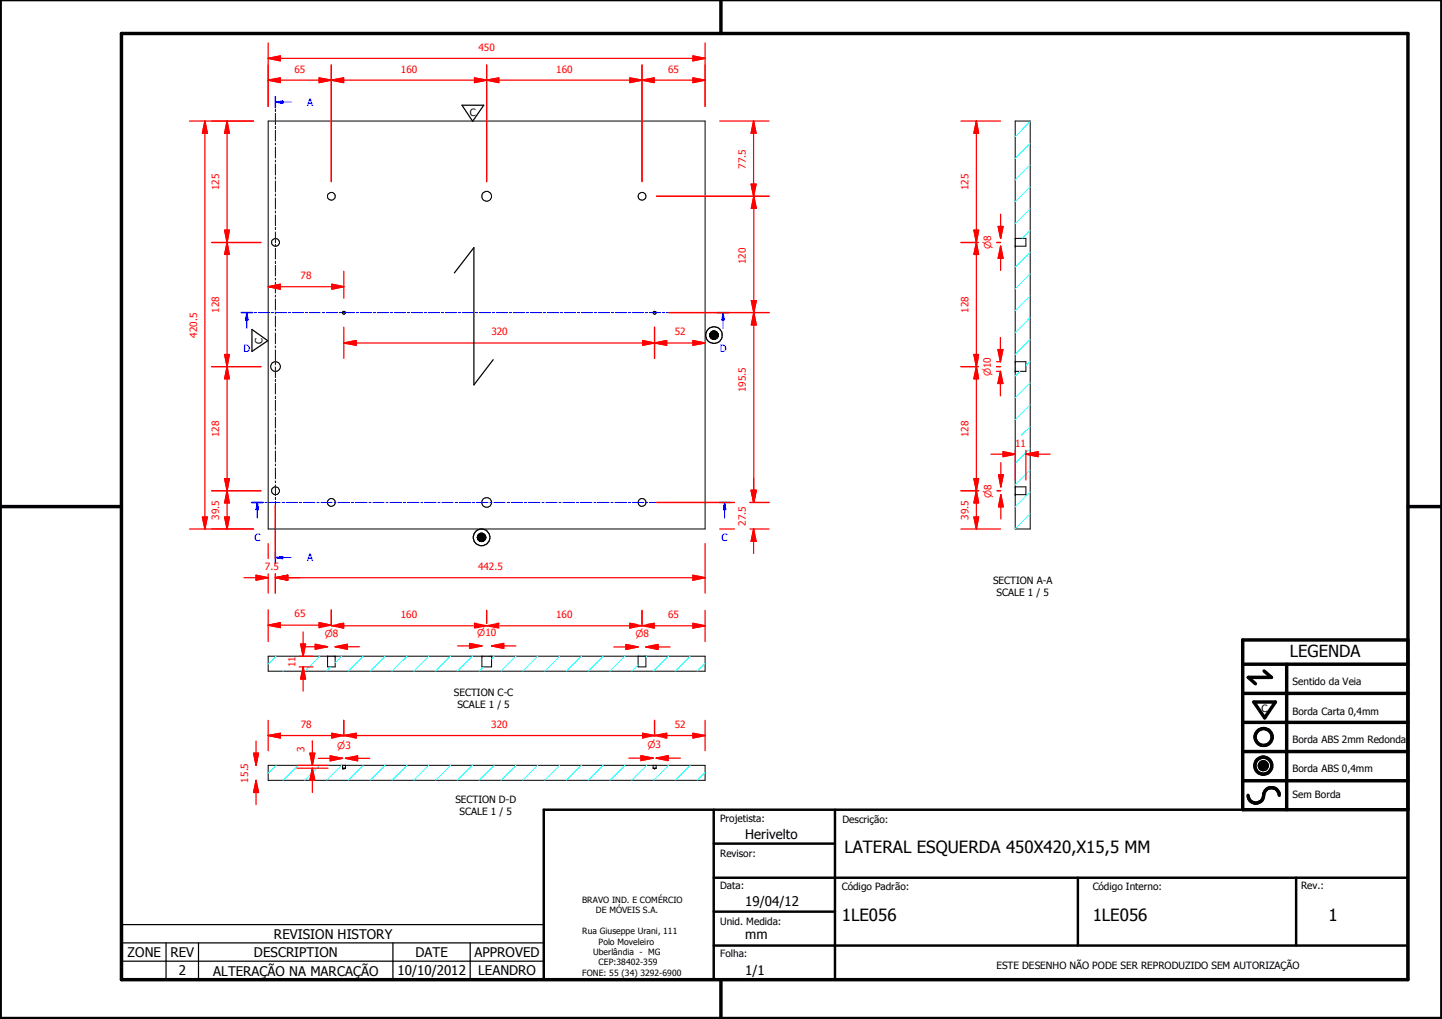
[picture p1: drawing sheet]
<svg xmlns="http://www.w3.org/2000/svg" width="297mm" height="210mm" viewBox="0 0 297 210" stroke-linecap="round" stroke-linejoin="round" font-family="sans-serif">
<g fill="none" stroke="#000" stroke-width=".21">
<path d="M55.2 24.9h90v84.1h-90zM209.1 24.9h3.1v84.1h-3.1zM209.1 50.7h.1M209.1 49.1h2.2v1.6h-2.2M70.6 64.3a.32 .32 0 0 1 .4-.1 .32 .32 0 0 1 0 .5 .32 .32 0 0 1-.4-.1zM146.2 69v.1zM146.3 68.8v.5zM146.3 68.8v.4zM146.3 68.8l-.1 .3zM146.3 68.7v.7zM146.3 68.7v.6zM146.3 68.6v.9z"/>
<path d="M146.3 68.6v.8zM146.4 68.5h.1l-.1 1.1zM146.4 68.5v1.1zM146.4 68.5l-.1 1zM146.5 68.5v1.1zM146.5 68.4l.1-.1-.1 1.4zM146.5 68.4v1.3zM146.6 68.3v1.4zM146.6 68.3v1.5zM146.7 68.3v1.5zM146.8 68.2v1.6zM146.9 68.2v1.6z"/>
<path d="M146.9 68.2l-.1 1.6zM147 68.2v1.6zM147 68.2l-.1 1.6zM147.1 68.2v1.6zM147.1 68.2l-.1 1.6zM147.2 68.2l-.1 1.6zM147.2 68.2h.2l-.2 1.6zM147.4 68.2v1.6h-.2zM147.4 68.2v1.6zM147.4 68.3v1.5zM147.5 68.3l-.1 1.5zM147.5 68.3v1.5z"/>
<path d="M147.6 68.3l-.1 1.5zM147.6 68.3v1.4zM147.7 68.4l-.1 1.3zM147.7 68.4v1.3zM147.7 68.5v1.2zM147.7 68.5v1.1zM147.8 68.6l-.1 1zM147.8 68.6v.9zM147.9 68.7l-.1 .8zM147.9 68.7v.7zM147.9 68.8v.6zM147.9 68.8v.5z"/>
<path d="M147.9 68.8v.4zM147.9 69v.2zM147.9 69v.1zM209.1 76.5h.1M209.1 74.5h2.2v2h-2.2M98.3 110.6v.2zM98.4 110.4v.6zM98.4 110.4v.5zM98.4 110.5v.4zM98.4 110.5l-.1 .3zM98.5 110.3v.8zM98.5 110.3l-.1 .7z"/>
<path d="M98.5 110.2l.1-.1-.1 1.1zM98.5 110.2v1zM98.5 110.2v.9zM98.6 110.1v1.2zM98.7 110v1.4zM98.8 110v1.4zM98.8 109.9v1.6zM98.9 109.9v1.6zM99 109.9v1.6zM99 109.9l-.1 1.6zM99.1 109.9h.1l-.1 1.6zM99.1 109.9v1.6z"/>
<path d="M99.2 109.9v1.6zM99.2 109.9v1.6h-.1zM99.3 109.9l-.1 1.6zM99.3 109.9v1.6zM99.4 109.9l-.1 1.6zM99.4 109.9h.1l-.1 1.6zM99.5 109.9v1.6h-.1zM99.5 109.9v1.6zM99.6 110l-.1 1.5zM99.6 110v1.4zM99.7 110l-.1 1.4zM99.7 110v1.4z"/>
<path d="M99.8 110.1l-.1 1.3zM99.8 110.1v1.2zM99.9 110.2l-.1 1.1zM99.9 110.2v1zM99.9 110.3v.9zM99.9 110.3v.8zM100 110.4l-.1 .7zM100 110.4v.6zM100 110.5v.5zM100 110.5v.4zM100 110.6v.3zM100 110.6v.2z"/>
<path d="M209.1 101.9h.1M209.1 100.3h2.2v1.6h-2.2M55.2 135.2h90v3.1h-90zM67.5 135.2h.1M67.5 135.2v2.2h1.5v-2.2M69 135.2h.1M99.3 135.2h.1M99.3 135.2v2.2h2v-2.2M131.4 135.2v2.2h1.7v-2.2M55.2 157.6h90v3.1h-90zM70.6 157.6h.1M70.6 158.2h.1"/>
<path d="M70.6 157.6v.6M70.6 158.2l.2 .2 .4-.2M70.6 158.2h.6M71.2 157.6v.6M134.5 158.2l.3 .2 .4-.2M134.5 157.6v.6M134.5 158.2h.7M135.2 157.6v.6M259.4 157.6l1.6 .1zM259.4 157.7l1.6 .1zM259.4 157.8l1.6 .1zM259.4 157.9h1.6v.1z"/>
<path d="M259.4 157.9l1.6 .1h-1.5zM259.4 157.6h1.6zM259.5 158h1.5zM259.5 158l1.4 .1zM259.5 157.5l1.5 .1zM259.5 158.1h1.4zM259.5 157.4l1.5 .1zM259.5 158.1l1.4 .1zM259.5 157.3l1.4 .1zM259.6 158.2h1.3zM259.6 158.2h1.2zM259.6 157.2l1.3 .1z"/>
<path d="M259.6 158.2l1.2 .1zM259.6 157.2h1.3zM259.7 158.3h1.1zM259.7 158.3l1 .1zM259.7 157.1l1.1 .1zM259.7 157.1h1.1zM259.8 158.4h.9zM259.8 158.4h.8zM259.8 157.1h1zM259.8 157.1h.9zM259.8 158.4l.8 .1zM259.8 157l.9 .1z"/>
<path d="M259.8 157h.8zM259.9 158.5h.7zM259.9 158.5h.6zM259.9 157h.7zM260 158.5h.5zM260 158.5h.4zM260 157h.6zM260.1 158.5h.3zM260.1 158.5h.2zM260.1 156.9l.4 .1zM260.1 156.9h.3zM260.1 156.9h.2z"/>
<circle cx="56.7" cy="49.9" r=".81"/>
<circle cx="68.3" cy="40.4" r=".8"/>
<circle cx="100.2" cy="40.4" r="1.01"/>
<circle cx="132.3" cy="40.4" r=".8"/>
<circle cx="56.8" cy="75.5" r="1"/>
<circle cx="134.8" cy="64.4" r=".32"/>
<circle cx="56.8" cy="101.1" r=".82"/>
<circle cx="68.2" cy="103.5" r=".79"/>
<circle cx="100.2" cy="103.5" r="1"/>
<circle cx="132.2" cy="103.5" r=".81"/>
</g>
<g fill="#000">
<path d="M146.3 68.8l-.1 .3zM146.2 69v.1zM146.3 68.7v.6zM146.3 68.8v.5zM146.3 68.8v.4zM146.3 68.6v.8zM146.3 68.7v.7zM146.4 68.5l-.1 1zM146.3 68.6v.9zM146.4 68.5h.1l-.1 1.1zM146.4 68.5v1.1zM146.5 68.5v1.1z"/>
<path d="M146.5 68.4l.1-.1-.1 1.4zM146.5 68.4v1.3zM146.6 68.3v1.4zM146.6 68.3v1.5zM146.7 68.3v1.5zM146.8 68.2v1.6zM146.9 68.2v1.6zM146.9 68.2l-.1 1.6zM147 68.2v1.6zM147 68.2l-.1 1.6zM147.1 68.2v1.6zM147.1 68.2l-.1 1.6z"/>
<path d="M147.2 68.2l-.1 1.6zM147.2 68.2h.2l-.2 1.6zM147.4 68.2v1.6h-.2zM147.4 68.2v1.6zM147.4 68.3v1.5zM147.5 68.3l-.1 1.5zM147.5 68.3v1.5zM147.6 68.3l-.1 1.5zM147.6 68.3v1.4zM147.7 68.4l-.1 1.3zM147.7 68.4v1.3zM147.7 68.5v1.2z"/>
<path d="M147.7 68.5v1.1zM147.8 68.6l-.1 1zM147.8 68.6v.9zM147.9 68.7l-.1 .8zM147.9 68.7v.7zM147.9 68.8v.6zM147.9 68.8v.5zM147.9 68.8v.4zM147.9 69v.2zM147.9 69v.1zM98.4 110.5l-.1 .3zM98.3 110.6v.2z"/>
<path d="M98.4 110.4v.6zM98.4 110.4v.5zM98.4 110.5v.4zM98.5 110.3l-.1 .7zM98.5 110.2v.9zM98.5 110.3v.8zM98.5 110.2l.1-.1-.1 1.1zM98.5 110.2v1zM98.6 110.1v1.2zM98.7 110v1.4zM98.8 110v1.4zM98.8 109.9v1.6z"/>
<path d="M98.9 109.9v1.6zM99 109.9v1.6zM99 109.9l-.1 1.6zM99.1 109.9h.1l-.1 1.6zM99.1 109.9v1.6zM99.2 109.9v1.6zM99.2 109.9v1.6h-.1zM99.3 109.9l-.1 1.6zM99.3 109.9v1.6zM99.4 109.9l-.1 1.6zM99.4 109.9h.1l-.1 1.6zM99.5 109.9v1.6h-.1z"/>
<path d="M99.5 109.9v1.6zM99.6 110l-.1 1.5zM99.6 110v1.4zM99.7 110l-.1 1.4zM99.7 110v1.4zM99.8 110.1l-.1 1.3zM99.8 110.1v1.2zM99.9 110.2l-.1 1.1zM99.9 110.2v1zM99.9 110.3v.9zM99.9 110.3v.8zM100 110.4l-.1 .7z"/>
<path d="M100 110.4v.6zM100 110.5v.5zM100 110.5v.4zM100 110.6v.3zM100 110.6v.2zM259.4 157.6h1.6zM259.5 157.5l1.5 .1zM259.5 157.4l1.5 .1zM259.5 157.3l1.4 .1zM259.6 157.2l1.3 .1zM259.6 157.2h1.3zM259.7 157.1l1.1 .1z"/>
<path d="M259.7 157.1h1.1zM259.8 157.1h1zM259.8 157.1h.9zM259.8 157l.9 .1zM259.8 157h.8zM259.9 157h.7zM260 157h.6zM260.1 156.9l.4 .1zM260.1 156.9h.3zM260.1 156.9h.2zM260.1 158.5h.2zM260 158.5h.4z"/>
<path d="M260.1 158.5h.3zM259.9 158.5h.6zM260 158.5h.5zM259.8 158.4l.8 .1zM259.9 158.5h.7zM259.8 158.4h.8zM259.7 158.3l1 .1zM259.8 158.4h.9zM259.6 158.2l1.2 .1zM259.7 158.3h1.1zM259.6 158.2h1.2zM259.5 158.1l1.4 .1z"/>
<path d="M259.6 158.2h1.3zM259.5 158l1.4 .1zM259.5 158.1h1.4zM259.4 157.9l1.6 .1h-1.5zM259.5 158h1.5zM259.4 157.6l1.6 .1zM259.4 157.7l1.6 .1zM259.4 157.8l1.6 .1zM259.4 157.9h1.6v.1z"/>
</g>
<g fill="none" stroke="#000" stroke-width=".71">
<path d="M148.5 0v6.9M297 -.1v209.9h-297v-209.9M25 6.9h265v194.9h-265zM0 104.4h25M290 104.4h7M256 136.8h34M260.4 138.2l1.5 1.3h-4.8l1.5 1.3M265 136.8v30M290 131.8h-34v35h34M256 154.8h34M256 148.8h34M256 142.8h34"/>
<path d="M258.3 144.6h4.4l-2.2 3.3zM256 160.8h34M257.1 163.8a1.62 1.62 0 0 0 1.8 1.6 1.62 1.62 0 0 0 1.4-1.9 1.63 1.63 0 0 1 1.7-1.2 1.63 1.63 0 0 1 1.5 1.5M148.5 201.8v8"/>
<circle cx="260.2" cy="157.7" r="1.76"/>
<circle cx="260.2" cy="157.7" r=".82"/>
<circle cx="260.3" cy="151.8" r="1.76"/>
</g>
<path d="M112 166.8h178v35h-178zM147 173.8h25M147 166.8v35M172 166.8v35M147 194.8h143M147 180.8h143M147 187.8h25M222 180.8v14M267 180.8v14" fill="none" stroke="#000" stroke-width=".51"/>
<g fill="none" stroke="#00f" stroke-width=".21">
<path d="M56.7 19.9v2.3M56.7 22.6v.4M56.7 23.4v2.3M56.7 26v.5M56.7 26.8v2.3M56.7 29.5v.4M56.7 30.3v2.3M56.7 33v.4M56.7 33.8v2.3M56.7 36.4v.5M56.7 37.3v2.2M56.7 39.9v.5"/>
<path d="M56.7 21h1.5M56.7 40.8v2.3M56.7 43.4v.5M56.7 44.2v2.3M56.7 46.9v.4M56.7 47.7v2.3M56.7 50.3v.5M56.7 51.2v2.2M56.7 53.8v.5M56.7 54.7v2.2M56.7 57.3v.4M56.7 58.1v2.3"/>
<path d="M56.7 60.8v.5M56.7 61.6v2.3M56.7 64.3v.4M56.7 65.1v2.3M56.7 67.7v.5M56.7 68.5v2.3M56.7 71.2v.4M56.7 72v2.3M56.7 74.7v.4M56.7 75.5v2.3M56.7 78.1v.5M56.7 79v2.2"/>
<path d="M56.7 81.6v.5M56.7 82.5v2.2M56.7 85.1v.5M56.7 85.9v2.3M56.7 88.6v.4M56.7 89.4v2.3M56.7 92v.5M56.7 92.9v2.3M56.7 95.5v.5M56.7 96.4v2.2M56.7 99v.4M56.7 99.8v2.3"/>
<path d="M56.7 102.5v.4M56.7 103.3v2.3M56.7 106v.4M56.7 106.8v2.3M56.7 109.4v.5M56.7 110.2v2.3M56.7 112.9v.5M56.7 113.7v2.3"/>
</g>
<path d="M56.7 19.9v2.3M56.7 113.7v2.3" fill="none" stroke="#00f" stroke-width=".3"/>
<path d="M56.7 21l1.5-.2v.5z" fill="#00f"/>
<path d="M56.7 21l1.5-.2v.5zM58.2 21h1.8M56.7 114.9h1.5" fill="none" stroke="#00f" stroke-width=".21"/>
<path d="M56.7 114.9l1.5-.3v.5z" fill="#00f"/>
<g fill="none" stroke="#00f" stroke-width=".21">
<path d="M51.8 103.5h2.4M53 103.5v1.5M54.6 103.5h.4M55.4 103.5h2.3M56.7 114.9l1.5-.3v.5zM58.1 103.5h.5M58.2 114.9h1.8M59 103.5h2.3M61.7 103.5h.4M62.5 103.5h2.4M65.2 103.5h.5M66.1 103.5h2.3"/>
<path d="M68.8 103.5h.5M69.6 103.5h2.4M72.4 103.5h.5M73.2 103.5h2.4M75.9 103.5h.5M76.8 103.5h2.4M79.5 103.5h.5M80.3 103.5h2.4M83.1 103.5h.4M83.9 103.5h2.4M86.7 103.5h.4M87.5 103.5h2.3"/>
<path d="M90.2 103.5h.4M91 103.5h2.4M93.8 103.5h.4M94.6 103.5h2.4M97.3 103.5h.5M98.2 103.5h2.3M100.9 103.5h.4M101.7 103.5h2.4M104.5 103.5h.4M105.3 103.5h2.4M108 103.5h.5M108.9 103.5h2.3"/>
<path d="M111.6 103.5h.5M112.4 103.5h2.4M115.1 103.5h.5M116 103.5h2.4M118.7 103.5h.5M119.5 103.5h2.4M122.3 103.5h.5M123.1 103.5h2.4M125.9 103.5h.4M126.7 103.5h2.4M129.5 103.5h.4M130.3 103.5h2.3"/>
<path d="M133 103.5h.4M133.8 103.5h2.4M136.6 103.5h.4M137.4 103.5h2.3M140.1 103.5h.4M140.9 103.5h2.4M143.7 103.5h.4M144.5 103.5h2.4M147.2 103.5h.5M148.1 103.5h2.3"/>
</g>
<g fill="none" stroke="#0ff" stroke-width=".21">
<path d="M212.2 38.5l-3.1 3.1M212.2 34l-3.1 3.1M212.2 29.5l-3.1 3.1M212.2 25l-3.1 3.2M212.2 56.4l-3.1 3.1M212.2 51.9l-3.1 3.1M212.2 47.5l-1.6 1.6M212.2 43l-3.1 3.1M210.1 76.5l-1 1M212.2 78.9l-3.1 3.1M212.2 74.4l-.9 .9M212.2 69.9l-3.1 3.1"/>
<path d="M212.2 65.4l-3.1 3.1M212.2 60.9l-3.1 3.1M211.8 92.8l-2.7 2.6M212.2 96.8l-3.1 3.1M212.2 83.4l-3.1 3.1M212.2 92.3l-.1 .1M212.2 87.9l-1.8 1.8M212.2 105.8l-3.1 3.1M212.2 101.3l-3.1 3.1"/>
</g>
<path d="M51.8 103.5h2.4M148.1 103.5h2.3" fill="none" stroke="#00f" stroke-width=".3"/>
<path d="M53 103.5l.3 1.5h-.6z" fill="#00f"/>
<path d="M53 103.5l.3 1.5h-.6zM53 105v1.7M149.3 103.5v1.5" fill="none" stroke="#00f" stroke-width=".21"/>
<path d="M149.3 103.5l.2 1.5h-.5z" fill="#00f"/>
<g fill="none" stroke="#00f" stroke-width=".21">
<path d="M49.7 64.4h2.3M50.8 64.4v1.5M52.4 64.4h.4M53.2 64.4h2.3M55.9 64.4h.4M56.7 64.4h2.3M59.4 64.4h.5M60.2 64.4h2.3M62.9 64.4h.4M63.7 64.4h2.3M66.4 64.4h.4M67.2 64.4h2.3"/>
<path d="M69.9 64.4h.5M70.7 64.4h2.3M73.4 64.4h.5M74.2 64.4h2.3M76.9 64.4h.5M77.7 64.4h2.3M80.4 64.4h.5M81.2 64.4h2.3M83.9 64.4h.5M84.7 64.4h2.3M87.4 64.4h.5M88.2 64.4h2.3"/>
<path d="M90.9 64.4h.5M91.7 64.4h2.4M94.4 64.4h.5M95.2 64.4h2.4M98 64.4h.4M98.8 64.4h2.2M101.4 64.4h.5M102.3 64.4h2.3M104.9 64.4h.5M105.7 64.4h2.4M108.4 64.4h.5M109.3 64.4h2.3"/>
<path d="M111.9 64.4h.5M112.8 64.4h2.3M115.4 64.4h.5M116.3 64.4h2.3M119 64.4h.4M119.8 64.4h2.3M122.5 64.4h.4M123.3 64.4h2.3M125.9 64.4h.5M126.8 64.4h2.3M129.5 64.4h.4M130.3 64.4h2.3"/>
<path d="M133 64.4h.4M133.8 64.4h2.3M136.5 64.4h.4M137.3 64.4h2.3M140 64.4h.4M140.8 64.4h2.3M143.5 64.4h.4M144.3 64.4h2.3M147 64.4h.4M147.8 64.4h2.3M149.3 103.5l.2 1.5h-.5zM149.3 105v1.7"/>
</g>
<g fill="none" stroke="#0ff" stroke-width=".21">
<path d="M56.9 135.2l-1.7 1.6M58.5 138l-.2 .3M65.9 135.2l-3.1 3.1M68.2 137.4l-.9 .9M70.4 135.2l-1.4 1.3M74.8 135.2l-3 3.1M79.3 135.2l-3.1 3.1M83.9 135.2l-3.2 3.1M88.3 135.2l-3 3.1M92.8 135.2l-3.1 3.1M97.3 135.2l-3.1 3.1M99.6 137.4l-.9 .9"/>
<path d="M101.8 135.2l-.5 .5M106.3 135.2l-3.1 3.1M110.8 135.2l-3.1 3.1M115.3 135.2l-3.1 3.1M119.8 135.2l-3.1 3.1M124.2 135.2l-3 3.1M128.7 135.2l-3.1 3.1M131.4 136.9l-1.3 1.4M133.2 135.2l-.1 .1M137.7 135.2l-3.1 3.1M142.2 135.2l-3.1 3.1M145.2 136.6l-1.6 1.7"/>
</g>
<path d="M49.7 64.4h2.3M147.8 64.4h2.3" fill="none" stroke="#00f" stroke-width=".3"/>
<path d="M50.8 64.4l.3 1.5h-.5z" fill="#00f"/>
<path d="M50.8 64.4l.3 1.5h-.5zM50.8 65.9v1.7M148.9 64.4v1.5" fill="none" stroke="#00f" stroke-width=".21"/>
<path d="M148.9 64.4l.3 1.5h-.5z" fill="#00f"/>
<path d="M148.9 64.4l.3 1.5h-.5zM148.9 65.9v1.7" fill="none" stroke="#00f" stroke-width=".21"/>
<g fill="none" stroke="#0ff" stroke-width=".21">
<path d="M56.9 157.6l-1.7 1.7M61.4 157.6l-3.1 3.1M65.9 157.6l-3.1 3.1M70.4 157.6l-3.1 3.1M74.8 157.6l-3 3.1M79.3 157.6l-3.1 3.1M83.9 157.6l-3.2 3.1M88.3 157.6l-3 3.1M92.8 157.6l-3.1 3.1M97.3 157.6l-3.1 3.1M101.8 157.6l-3.1 3.1M106.3 157.6l-3.1 3.1"/>
<path d="M110.8 157.6l-3.1 3.1M115.3 157.6l-3.1 3.1M119.8 157.6l-3.1 3.1M124.2 157.6l-3 3.1M128.7 157.6l-3.1 3.1M133.2 157.6l-3.1 3.1M137.7 157.6l-3.1 3.1M142.2 157.6l-3.1 3.1M145.2 159.1l-1.6 1.6"/>
</g>
<path d="M55.2 12h2.5" fill="none" stroke="#f00" stroke-width=".25"/>
<path d="M55.2 12l2.5-.5v1z" fill="#f00"/>
<path d="M55.2 12l2.5-.5v1zM142.7 12h2.5" fill="none" stroke="#f00" stroke-width=".25"/>
<path d="M142.7 11.5l2.5 .5-2.5 .5z" fill="#f00"/>
<path d="M55.2 8.8v13.1M55.2 16.5h2.5M57.7 12h85M142.7 11.5l2.5 .5-2.5 .5zM145.2 8.8v13.1" fill="none" stroke="#f00" stroke-width=".25"/>
<path d="M55.2 16.5l2.5-.5v1z" fill="#f00"/>
<path d="M55.2 16.5l2.5-.5v1zM65.7 16.5h2.5" fill="none" stroke="#f00" stroke-width=".25"/>
<path d="M65.7 16l2.5 .5-2.5 .5z" fill="#f00"/>
<path d="M55.2 13.4v8.5M57.7 16.5h8M65.7 16l2.5 .5-2.5 .5zM68.2 16.5h2.6M68.2 13.4v24" fill="none" stroke="#f00" stroke-width=".25"/>
<path d="M68.2 16.5l2.6-.5v1z" fill="#f00"/>
<path d="M68.2 16.5l2.6-.5v1zM97.7 16.5h2.5" fill="none" stroke="#f00" stroke-width=".25"/>
<path d="M97.7 16l2.5 .5-2.5 .5z" fill="#f00"/>
<path d="M68.2 13.4v24M70.8 16.5h26.9M97.7 16l2.5 .5-2.5 .5zM100.2 16.5h2.5M100.2 13.4v24" fill="none" stroke="#f00" stroke-width=".25"/>
<path d="M100.2 16.5l2.5-.5v1z" fill="#f00"/>
<path d="M100.2 16.5l2.5-.5v1zM129.7 16.5h2.5" fill="none" stroke="#f00" stroke-width=".25"/>
<path d="M129.7 16l2.5 .5-2.5 .5z" fill="#f00"/>
<path d="M100.2 13.4v24M102.7 16.5h27M129.7 16l2.5 .5-2.5 .5zM132.2 16.5h2.5M132.2 13.4v24" fill="none" stroke="#f00" stroke-width=".25"/>
<path d="M132.2 16.5l2.5-.5v1z" fill="#f00"/>
<path d="M132.2 16.5l2.5-.5v1zM142.7 16.5h2.5" fill="none" stroke="#f00" stroke-width=".25"/>
<path d="M142.7 16l2.5 .5-2.5 .5z" fill="#f00"/>
<path d="M132.2 13.4v24M134.7 16.5h8M142.7 16l2.5 .5-2.5 .5zM145.2 13.4v8.5M46.8 106.5v2.5" fill="none" stroke="#f00" stroke-width=".25"/>
<path d="M46.3 106.5h.9l-.4 2.5z" fill="#f00"/>
<path d="M46.3 106.5h.9l-.4 2.5zM46.8 101.1v2.5" fill="none" stroke="#f00" stroke-width=".25"/>
<path d="M46.8 101.1l.4 2.5h-.9z" fill="#f00"/>
<path d="M46.8 98.6v2.5M43.6 109h8.6M43.6 101.1h10.2M46.8 101.1l.4 2.5h-.9zM46.8 103.6v2.9" fill="none" stroke="#f00" stroke-width=".25"/>
<path d="M46.3 98.6h.9l-.4 2.5z" fill="#f00"/>
<path d="M46.8 75.5v2.5M46.3 98.6h.9l-.4 2.5z" fill="none" stroke="#f00" stroke-width=".25"/>
<path d="M46.8 75.5l.4 2.5h-.9z" fill="#f00"/>
<path d="M43.6 75.5h10.2M46.8 75.5l.4 2.5h-.9zM46.8 73v2.5M46.8 78v20.6M43.6 101.1h10.2" fill="none" stroke="#f00" stroke-width=".25"/>
<path d="M46.3 73h.9l-.4 2.5z" fill="#f00"/>
<path d="M46.8 50v2.4M46.3 73h.9l-.4 2.5z" fill="none" stroke="#f00" stroke-width=".25"/>
<path d="M46.8 50l.4 2.4h-.9z" fill="#f00"/>
<path d="M43.6 50h10.2M46.8 50l.4 2.4h-.9zM46.8 47.4v2.6M46.8 52.4v20.6M43.6 75.5h10.2" fill="none" stroke="#f00" stroke-width=".25"/>
<path d="M46.3 47.4h.9l-.4 2.6z" fill="#f00"/>
<path d="M46.8 24.9v2.5M46.3 47.4h.9l-.4 2.6z" fill="none" stroke="#f00" stroke-width=".25"/>
<path d="M46.8 24.9l.4 2.5h-.9z" fill="#f00"/>
<path d="M43.6 24.9h8.6M46.8 24.9l.4 2.5h-.9zM46.8 27.4v20M43.6 50h10.2M42.2 106.5v2.5" fill="none" stroke="#f00" stroke-width=".25"/>
<path d="M41.7 106.5h1l-.5 2.5z" fill="#f00"/>
<path d="M42.2 24.9v2.5M41.7 106.5h1l-.5 2.5z" fill="none" stroke="#f00" stroke-width=".25"/>
<path d="M42.2 24.9l.5 2.5h-1z" fill="#f00"/>
<path d="M39 24.9h13.2M42.2 24.9l.5 2.5h-1zM42.2 27.4v79.1M39 109h13.2M155.2 109v2.5" fill="none" stroke="#f00" stroke-width=".25"/>
<path d="M155.2 109l.5 2.5h-1z" fill="#f00"/>
<path d="M155.2 109l.5 2.5h-1zM155.2 101v2.5" fill="none" stroke="#f00" stroke-width=".25"/>
<path d="M154.7 101h1l-.5 2.5z" fill="#f00"/>
<path d="M155.2 37.9v2.5M155.2 98.5v2.5M135.3 103.5h16M148.2 109h3.1M154.5 109h3.9M154.5 103.5h3.9M154.7 101h1l-.5 2.5zM155.2 111.5v2.5" fill="none" stroke="#f00" stroke-width=".25"/>
<path d="M154.7 37.9h1l-.5 2.5z" fill="#f00"/>
<path d="M154.7 37.9h1l-.5 2.5zM155.2 24.9v2.5" fill="none" stroke="#f00" stroke-width=".25"/>
<path d="M155.2 24.9l.5 2.5h-1z" fill="#f00"/>
<path d="M148.2 24.9h10.2M155.2 24.9l.5 2.5h-1zM155.2 27.4v10.5M55.2 59.1h2.5M135.3 40.4h23.1" fill="none" stroke="#f00" stroke-width=".25"/>
<path d="M55.2 59.1l2.5-.6v1.1z" fill="#f00"/>
<path d="M55.2 59.1l2.5-.6v1.1zM68.4 59.1h2.4" fill="none" stroke="#f00" stroke-width=".25"/>
<path d="M68.4 58.5l2.4 .6-2.4 .5z" fill="#f00"/>
<path d="M57.7 59.1h10.7M68.4 58.5l2.4 .6-2.4 .5zM70.8 55.9v5.5M70.8 70.7h2.6" fill="none" stroke="#f00" stroke-width=".25"/>
<path d="M70.8 70.7l2.6-.6v1z" fill="#f00"/>
<path d="M70.8 70.7l2.6-.6v1zM132.4 70.7h2.4" fill="none" stroke="#f00" stroke-width=".25"/>
<path d="M132.4 70.1l2.4 .6-2.4 .4z" fill="#f00"/>
<path d="M70.8 67.4v6.4M73.4 70.7h59M132.4 70.1l2.4 .6-2.4 .4zM134.8 70.7h2.5M134.8 67.4v6.4" fill="none" stroke="#f00" stroke-width=".25"/>
<path d="M134.8 70.7l2.5-.6v1z" fill="#f00"/>
<path d="M134.8 70.7l2.5-.6v1zM142.7 70.7h2.5" fill="none" stroke="#f00" stroke-width=".25"/>
<path d="M142.7 70.1l2.5 .6-2.5 .4z" fill="#f00"/>
<path d="M134.8 67.4v6.4M137.3 70.7h5.4M142.7 70.1l2.5 .6-2.5 .4zM52.7 119h2.5" fill="none" stroke="#f00" stroke-width=".25"/>
<path d="M52.7 118.5l2.5 .5-2.5 .5z" fill="#f00"/>
<path d="M52.7 118.5l2.5 .5-2.5 .5zM56.7 119h2.6" fill="none" stroke="#f00" stroke-width=".25"/>
<path d="M56.7 119l2.6-.5v1z" fill="#f00"/>
<path d="M50.2 119h2.5M55.2 112v3.1M55.2 118.2v4M56.7 119l2.6-.5v1zM56.7 119h5.1M56.7 104.1v11M56.7 118.2v4" fill="none" stroke="#f00" stroke-width=".25"/>
<path d="M56.7 119l2.6-.5v1z" fill="#f00"/>
<path d="M56.7 119l2.6-.5v1zM142.7 119h2.5" fill="none" stroke="#f00" stroke-width=".25"/>
<path d="M142.7 118.5l2.5 .5-2.5 .5z" fill="#f00"/>
<path d="M56.7 104.1v11M56.7 118.2v4M59.3 119h83.4M142.7 118.5l2.5 .5-2.5 .5zM145.2 112v10.2M155.3 101v2.5" fill="none" stroke="#f00" stroke-width=".25"/>
<path d="M154.8 101h1l-.5 2.5z" fill="#f00"/>
<path d="M155.3 64.4v2.5M154.8 101h1l-.5 2.5z" fill="none" stroke="#f00" stroke-width=".25"/>
<path d="M155.3 64.4l.5 2.5h-1z" fill="#f00"/>
<path d="M137.8 64.4h20.7M155.3 64.4l.5 2.5h-1zM155.3 61.9v2.5M155.3 66.9v34.1M135.3 103.5h16M154.5 103.5h4" fill="none" stroke="#f00" stroke-width=".25"/>
<path d="M154.8 61.9h1l-.5 2.5z" fill="#f00"/>
<path d="M155.3 40.4v2.5M154.8 61.9h1l-.5 2.5z" fill="none" stroke="#f00" stroke-width=".25"/>
<path d="M155.3 40.4l.5 2.5h-1z" fill="#f00"/>
<path d="M135.3 40.4h23.2M155.3 40.4l.5 2.5h-1zM155.3 42.9v19M137.8 64.4h20.7M69 133.2h2.5" fill="none" stroke="#f00" stroke-width=".25"/>
<path d="M69 133.2l2.5-.5v1z" fill="#f00"/>
<path d="M64.9 133.2h2.6M69 133.2l2.5-.5v1z" fill="none" stroke="#f00" stroke-width=".25"/>
<path d="M64.9 132.7l2.6 .5-2.6 .5z" fill="#f00"/>
<path d="M62.4 133.2h2.5M64.9 132.7l2.6 .5-2.6 .5zM71.5 133.2h2.5M101.3 133.1h2.5" fill="none" stroke="#f00" stroke-width=".25"/>
<path d="M101.3 133.1l2.5-.6v1.1z" fill="#f00"/>
<path d="M96.7 133.1h2.6M101.3 133.1l2.5-.6v1.1z" fill="none" stroke="#f00" stroke-width=".25"/>
<path d="M96.7 132.5l2.6 .6-2.6 .5z" fill="#f00"/>
<path d="M94.3 133.1h2.4M96.7 132.5l2.6 .6-2.6 .5zM103.8 133.1h2.5M133.1 133.3h2.4" fill="none" stroke="#f00" stroke-width=".25"/>
<path d="M133.1 133.3l2.4-.5v1z" fill="#f00"/>
<path d="M128.9 133.3h2.5M133.1 133.3l2.4-.5v1z" fill="none" stroke="#f00" stroke-width=".25"/>
<path d="M128.9 132.8l2.5 .5-2.5 .5z" fill="#f00"/>
<path d="M55.2 128.8h2.5M126.4 133.3h2.5M128.9 132.8l2.5 .5-2.5 .5zM135.5 133.3h2.5" fill="none" stroke="#f00" stroke-width=".25"/>
<path d="M55.2 128.8l2.5-.5v1z" fill="#f00"/>
<path d="M55.2 128.8l2.5-.5v1z" fill="none" stroke="#f00" stroke-width=".25"/>
<path d="M65.7 128.3l2.5 .5-2.5 .5z" fill="#f00"/>
<path d="M55.2 125.6v6.6M57.7 128.8h8.3M65.7 128.3l2.5 .5-2.5 .5zM67.4 128.6l-1.7-.3v1l.3-.1M68.2 125.6v3" fill="none" stroke="#f00" stroke-width=".25"/>
<path d="M68.2 128.9l2.6-.5v1z" fill="#f00"/>
<path d="M68.2 128.9l2.6-.5v1zM70.8 128.4v1" fill="none" stroke="#f00" stroke-width=".25"/>
<path d="M97.7 128.4l2.5 .5-2.5 .5z" fill="#f00"/>
<path d="M68.2 125.7v2.9M70.4 128.9h27.1M70.4 129.3l.4 .1M70.8 128.4l-1.2 .2M97.7 128.4l2.5 .5-2.5 .5zM97.7 128.4h.5M100.2 125.7v2.7" fill="none" stroke="#f00" stroke-width=".25"/>
<path d="M100.2 128.9l2.5-.5v1z" fill="#f00"/>
<path d="M100.2 128.9l2.5-.5v1z" fill="none" stroke="#f00" stroke-width=".25"/>
<path d="M129.7 128.4l2.5 .5-2.5 .5z" fill="#f00"/>
<path d="M100.2 125.7v2.7M102.3 128.4h.4M103 128.9h27M129.7 128.4l2.5 .5-2.5 .5zM131.2 128.7l-1.5-.3v1l.3-.1M132.2 125.7v3" fill="none" stroke="#f00" stroke-width=".25"/>
<path d="M132.2 128.9l2.5-.5v1z" fill="#f00"/>
<path d="M132.2 128.9l2.5-.5v1zM134.7 128.4v1M142.7 128.9h2.5" fill="none" stroke="#f00" stroke-width=".25"/>
<path d="M142.7 128.4l2.5 .5-2.5 .5z" fill="#f00"/>
<path d="M62.4 137.4v2.5M132.2 125.7v3M134.4 128.9h8.3M134.4 129.3l.3 .1M134.7 128.4l-1.4 .3M142.7 128.4l2.5 .5-2.5 .5zM145.2 125.7v6.5" fill="none" stroke="#f00" stroke-width=".25"/>
<path d="M62.4 137.4l.5 2.5h-1z" fill="#f00"/>
<path d="M62.4 137.4l.5 2.5h-1zM62.4 132.7v2.5" fill="none" stroke="#f00" stroke-width=".25"/>
<path d="M61.9 132.7h1l-.5 2.5z" fill="#f00"/>
<path d="M61.6 137.4h2.8M61.6 135.2h2.8M61.9 132.7h1l-.5 2.5zM62.4 130.2v2.5M62.4 139.9v2.5M71.2 156.2h2.5" fill="none" stroke="#f00" stroke-width=".25"/>
<path d="M71.2 156.2l2.5-.5v1z" fill="#f00"/>
<path d="M68 156.2h2.6M71.2 156.2l2.5-.5v1z" fill="none" stroke="#f00" stroke-width=".25"/>
<path d="M68 155.7l2.6 .5-2.6 .5z" fill="#f00"/>
<path d="M64.3 158.2v2.5M65.6 156.2h2.4M68 155.7l2.6 .5-2.6 .5zM73.7 156.2h2.5" fill="none" stroke="#f00" stroke-width=".25"/>
<path d="M64.3 158.2l.6 2.5h-1.1z" fill="#f00"/>
<path d="M64.3 158.2l.6 2.5h-1.1zM64.3 155.2v2.4" fill="none" stroke="#f00" stroke-width=".25"/>
<path d="M63.8 155.2h1.1l-.6 2.4z" fill="#f00"/>
<path d="M61.2 158.2h6.4M61.2 157.6h6.4M63.8 155.2h1.1l-.6 2.4zM64.3 152.7v2.5M135.2 156.2h2.4M64.3 160.7v2.5" fill="none" stroke="#f00" stroke-width=".25"/>
<path d="M135.2 156.2l2.4-.5v1z" fill="#f00"/>
<path d="M132 156.2h2.5M135.2 156.2l2.4-.5v1z" fill="none" stroke="#f00" stroke-width=".25"/>
<path d="M132 155.7l2.5 .5-2.5 .5z" fill="#f00"/>
<path d="M55.2 151.5h2.5M129.5 156.2h2.5M132 155.7l2.5 .5-2.5 .5zM137.6 156.2h2.6" fill="none" stroke="#f00" stroke-width=".25"/>
<path d="M55.2 151.5l2.5-.5v1z" fill="#f00"/>
<path d="M55.2 151.5l2.5-.5v1zM68.4 151.5h2.4" fill="none" stroke="#f00" stroke-width=".25"/>
<path d="M68.4 151l2.4 .5-2.4 .5z" fill="#f00"/>
<path d="M55.2 148.4v6.2M57.7 151.5h10.7M68.4 151l2.4 .5-2.4 .5zM70.8 151.5l-2.4-.5v1h.3M70.8 151.5h2.6M70.8 151.5l-.4 .1M70.8 148.4v3.2" fill="none" stroke="#f00" stroke-width=".25"/>
<path d="M70.8 151.5l2.6-.5v1z" fill="#f00"/>
<path d="M70.8 151.5l2.6-.5v1zM70.8 151.5l2.6-.5v1M132.4 151.5h2.4" fill="none" stroke="#f00" stroke-width=".25"/>
<path d="M132.4 151l2.4 .5-2.4 .5z" fill="#f00"/>
<path d="M70.8 151.5l.4 .1M70.8 148.4v3.2M73.1 152h.3M73.4 151.5h59M132.4 151l2.4 .5-2.4 .5zM134.8 151.5l-2.4-.5v1h.1M134.8 151.5h2.5M134.8 151.5l-.1 .1M134.8 148.4v3.2" fill="none" stroke="#f00" stroke-width=".25"/>
<path d="M134.8 151.5l2.5-.5v1z" fill="#f00"/>
<path d="M134.8 151.5l2.5-.5v1zM134.8 151.5l2.5-.5v1M142.7 151.5h2.5" fill="none" stroke="#f00" stroke-width=".25"/>
<path d="M142.7 151l2.5 .5-2.5 .5z" fill="#f00"/>
<path d="M52.7 155.2v2.4M134.8 151.5l.2 .1M134.8 148.4v3.2M136.9 152h.4M137.3 151.5h5.4M142.7 151l2.5 .5-2.5 .5zM145.2 148.4v6.2" fill="none" stroke="#f00" stroke-width=".25"/>
<path d="M52.2 155.2h1.1l-.6 2.4z" fill="#f00"/>
<path d="M52.2 155.2h1.1l-.6 2.4zM52.7 160.7v2.5" fill="none" stroke="#f00" stroke-width=".25"/>
<path d="M52.7 160.7l.6 2.5h-1.1z" fill="#f00"/>
<path d="M201.1 106.5v2.5M52.7 152.7v2.5M52.7 160.7l.6 2.5h-1.1zM52.7 163.2v2.5" fill="none" stroke="#f00" stroke-width=".25"/>
<path d="M200.6 106.5h1l-.5 2.5z" fill="#f00"/>
<path d="M200.6 106.5h1l-.5 2.5zM201.1 101.1v2.5" fill="none" stroke="#f00" stroke-width=".25"/>
<path d="M201.1 101.1l.5 2.5h-1z" fill="#f00"/>
<path d="M201.1 98.6v2.5M197.9 109h8.2M197.9 101.1h3.7M201.1 101.1l.5 2.5h-1zM201.1 103.6v2.9M205.4 101.1h.7" fill="none" stroke="#f00" stroke-width=".25"/>
<path d="M200.6 98.6h1l-.5 2.5z" fill="#f00"/>
<path d="M201.1 75.5v2.5M200.6 98.6h1l-.5 2.5z" fill="none" stroke="#f00" stroke-width=".25"/>
<path d="M201.1 75.5l.5 2.5h-1z" fill="#f00"/>
<path d="M197.9 75.5h3.6M201.1 75.5l.5 2.5h-1zM201.1 78v20.6M201.5 77.4l-.4-1.9-.5 2.5h.9M205.3 75.5h.8M206.2 97.8v2.5M197.9 101.1h3.7M205.4 101.1h.7" fill="none" stroke="#f00" stroke-width=".25"/>
<path d="M205.7 97.8h1l-.5 2.5z" fill="#f00"/>
<path d="M205.7 97.8h1l-.5 2.5zM206.2 101.9v2.5" fill="none" stroke="#f00" stroke-width=".25"/>
<path d="M206.2 101.9l.5 2.5h-1z" fill="#f00"/>
<path d="M206.1 72v2.5M206.2 95.3v2.5M206.2 101.9l.5 2.5h-1zM206.2 104.4v2.5" fill="none" stroke="#f00" stroke-width=".25"/>
<path d="M205.6 72h1l-.5 2.5z" fill="#f00"/>
<path d="M205.6 72h1l-.5 2.5zM206.1 76.5v2.5" fill="none" stroke="#f00" stroke-width=".25"/>
<path d="M206.1 76.5l.5 2.5h-1z" fill="#f00"/>
<path d="M201.1 73v2.5M205.3 74.5h.8M205.3 76.5h.8M206.1 76.5l.5 2.5h-1zM206.1 69.5v2.5M206.1 79v2.5" fill="none" stroke="#f00" stroke-width=".25"/>
<path d="M200.6 73h1l-.5 2.5z" fill="#f00"/>
<path d="M201.1 50v2.4M200.6 73h1l-.5 2.5zM200.6 73l.5 2.5" fill="none" stroke="#f00" stroke-width=".25"/>
<path d="M201.1 50l.5 2.4h-1z" fill="#f00"/>
<path d="M197.9 50h3.6M201.1 50l.5 2.4h-1zM201.1 52.4v20.6M201.5 52l-.4-2-.5 2.4h1l-.1-.3M205.3 50h.8M206.1 46.7v2.4M197.9 75.5h3.6M200.6 73h.9M201.5 73.6l-.4 1.9M205.3 75.5h.8" fill="none" stroke="#f00" stroke-width=".25"/>
<path d="M205.6 46.7h1l-.5 2.4z" fill="#f00"/>
<path d="M205.6 46.7h1l-.5 2.4zM206.1 50.7v2.5" fill="none" stroke="#f00" stroke-width=".25"/>
<path d="M206.1 50.7l.5 2.5h-1z" fill="#f00"/>
<path d="M201.1 47.4v2.6M206.1 50.7l.5 2.5h-1zM206.1 44.1v2.6M206.1 53.2v2.5" fill="none" stroke="#f00" stroke-width=".25"/>
<path d="M200.6 47.4h1l-.5 2.6z" fill="#f00"/>
<path d="M201.1 24.9v2.5M200.6 47.4h1l-.5 2.6zM201.6 47.4h-1l.5 2.6" fill="none" stroke="#f00" stroke-width=".25"/>
<path d="M201.1 24.9l.5 2.5h-1z" fill="#f00"/>
<path d="M197.9 24.9h8.2M201.1 24.9l.5 2.5h-1zM201.1 27.4v20M197.9 50h3.6M201.5 47.8l-.4 2.2M201.6 47.4l-.1 .3M205.3 50h.8M211.3 93.6h2.5" fill="none" stroke="#f00" stroke-width=".25"/>
<path d="M211.3 93.6l2.5-.6v1.1z" fill="#f00"/>
<path d="M206.6 93.6h2.5M211.3 93.6l2.5-.6v1.1z" fill="none" stroke="#f00" stroke-width=".25"/>
<path d="M206.6 93l2.5 .6-2.5 .5z" fill="#f00"/>
<path d="M204.1 93.6h2.5M206.6 93l2.5 .6-2.5 .5zM209.1 92.8v6.1M211.3 92.8v6.1M213.8 93.6h2.5" fill="none" stroke="#f00" stroke-width=".25"/>
<g fill="none" stroke="#000" stroke-width=".25">
<path d="M95.2 21.7h4.4l-2.2 3.3zM93.6 56.2l4-5.2v28.3l4-5.2M51.9 67.9l3.3 2.3-3.3 2.2zM25.2 190.5h86.8v11.3h-86.8zM25.2 194.2h86.8M25.2 198h86.8M34.2 194.2v7.6M40.9 194.2v7.6M80.9 194.2v7.6M96.9 194.2v7.6"/>
<circle cx="147.1" cy="69" r="1.69"/>
<circle cx="147.1" cy="69" r=".83"/>
<circle cx="99.2" cy="110.7" r="1.71"/>
<circle cx="99.2" cy="110.7" r=".84"/>
</g>
<g font-size="3.5">
<text x="173.9" y="175.7">LATERAL ESQUERDA 450X420,X15,5 MM</text>
<text x="173.4" y="189.7">1LE056</text>
<text x="225.1" y="189.7">1LE056</text>
<text x="273.6" y="189.7">1</text>
</g>
<text font-size="3.4" x="265.7" y="135.4">LEGENDA</text>
<g font-size="2.7">
<text x="153.5" y="172.8">Herivelto</text>
<text x="153.5" y="186.6">19/04/12</text>
<text x="26.3" y="197.1">ZONE</text>
<text x="35.1" y="197.1">REV</text>
<text x="52.3" y="197.1">DESCRIPTION</text>
<text x="56.4" y="193.4">REVISION HISTORY</text>
<text x="85.6" y="197.1">DATE</text>
<text x="97.7" y="197.1">APPROVED</text>
<text x="153.5" y="193.4">mm</text>
<text x="36.8" y="200.9">2</text>
<text x="43.9" y="201">ALTERAÇÃO NA MARCAÇÃO</text>
<text x="81.9" y="200.7">10/10/2012</text>
<text x="98.5" y="200.9">LEANDRO</text>
<text x="153.5" y="200.8">1/1</text>
</g>
<g font-size="2.1" fill="#f00">
<text x="98.6" y="10.4">450</text>
<text x="60.7" y="14.9">65</text>
<text x="82.6" y="14.9">160</text>
<text x="114.6" y="14.9">160</text>
<text x="137.7" y="14.9">65</text>
<text x="153.6" y="34.7" transform="rotate(-90 153.6 34.7)">77.5</text>
<text x="45.2" y="39.2" transform="rotate(-90 45.2 39.2)">125</text>
<text x="199.5" y="39.2" transform="rotate(-90 199.5 39.2)">125</text>
<text x="61.9" y="57.4">78</text>
<text x="153.6" y="54.4" transform="rotate(-90 153.6 54.4)">120</text>
<text x="45.2" y="64.4" transform="rotate(-90 45.2 64.4)">128</text>
<text x="199.5" y="64.4" transform="rotate(-90 199.5 64.4)">128</text>
<text x="40.6" y="69.6" transform="rotate(-90 40.6 69.6)">420.5</text>
<text x="101.2" y="69">320</text>
<text x="139" y="69">52</text>
<text x="153.6" y="80.8" transform="rotate(-90 153.6 80.8)">195.5</text>
<text x="45.2" y="90" transform="rotate(-90 45.2 90)">128</text>
<text x="199.5" y="90" transform="rotate(-90 199.5 90)">128</text>
<text x="209.1" y="92">11</text>
<text x="45.2" y="107.1" transform="rotate(-90 45.2 107.1)">39.5</text>
<text x="199.5" y="107.1" transform="rotate(-90 199.5 107.1)">39.5</text>
<text x="153.6" y="108.3" transform="rotate(-90 153.6 108.3)">27.5</text>
<text x="54.6" y="117.3">7.5</text>
<text x="98.5" y="117.3">442.5</text>
<text x="60.7" y="127.2">65</text>
<text x="82.6" y="127.3">160</text>
<text x="114.6" y="127.3">160</text>
<text x="137.7" y="127.3">65</text>
<text x="60.9" y="137.4" transform="rotate(-90 60.9 137.4)">11</text>
<text x="62" y="149.9">78</text>
<text x="101.2" y="149.9">320</text>
<text x="139" y="149.9">52</text>
<text x="62.7" y="154.8" transform="rotate(-90 62.7 154.8)">3</text>
<text x="51.1" y="161.2" transform="rotate(-90 51.1 161.2)">15.5</text>
</g>
<g font-size="2.1" fill="#00f">
<text x="63.3" y="21.8">A</text>
<text x="50.2" y="72.4">D</text>
<text x="148.3" y="72.4">D</text>
<text x="52.4" y="111.5">C</text>
<text x="148.6" y="111.5">C</text>
<text x="63.3" y="115.6">A</text>
</g>
<g font-size="2.1">
<text x="96.8" y="23.9">C</text>
<text x="54.1" y="70.8" transform="rotate(-90 54.1 70.8)">C</text>
<text x="204.6" y="120.3">SECTION A-A</text>
<text x="205.3" y="122.7">SCALE 1 / 5</text>
<text x="93.5" y="143.3">SECTION C-C</text>
<text x="266.3" y="141.1">Sentido da Veia</text>
<text x="94.2" y="145.8">SCALE 1 / 5</text>
<text x="259.8" y="146.7">C</text>
<text x="266.3" y="147.2">Borda Carta 0,4mm</text>
<text x="266.3" y="153.1">Borda ABS 2mm Redonda</text>
<text x="266.3" y="159">Borda ABS 0,4mm</text>
<text x="93.8" y="165.4">SECTION D-D</text>
<text x="94.7" y="167.9">SCALE 1 / 5</text>
<text x="266.3" y="164.4">Sem Borda</text>
<text x="148.4" y="169.3">Projetista:</text>
<text x="173.5" y="169.5">Descrição:</text>
<text x="148.4" y="176.6">Revisor:</text>
<text x="148.4" y="183.2">Data:</text>
<text x="173.4" y="183.3">Código Padrão:</text>
<text x="225.1" y="183.3">Código Interno:</text>
<text x="268" y="183.2">Rev.:</text>
<text x="148.4" y="190.5">Unid. Medida:</text>
<text x="148.4" y="197.2">Folha:</text>
<text x="205.3" y="199.5">ESTE DESENHO NÃO PODE SER REPRODUZIDO SEM AUTORIZAÇÃO</text>
</g>
<g font-size="1.9" fill="#f00">
<text x="204.2" y="51.4" transform="rotate(-90 204.2 51.4)">⌀8</text>
<text x="204.1" y="77.5" transform="rotate(-90 204.1 77.5)">⌀10</text>
<text x="204.2" y="102.5" transform="rotate(-90 204.2 102.5)">⌀8</text>
<text x="66.9" y="131.2">⌀8</text>
<text x="98.3" y="131.1">⌀10</text>
<text x="130.9" y="131.3">⌀8</text>
<text x="69.5" y="154.3">⌀3</text>
<text x="133.4" y="154.2">⌀3</text>
</g>
<g font-size="1.8">
<text x="119.9" y="186">BRAVO IND. E COMÉRCIO</text>
<text x="122.7" y="188.1">DE MÓVEIS S.A.</text>
<text x="119.9" y="192.4">Rua Giuseppe Urani, 111</text>
<text x="122.2" y="196.7">Uberlândia - MG</text>
<text x="123.3" y="194.6">Polo Moveleiro</text>
<text x="119.9" y="201">FONE: 55 (34) 3292-6900</text>
<text x="123.3" y="198.8">CEP:38402-359</text>
</g>
</svg>
